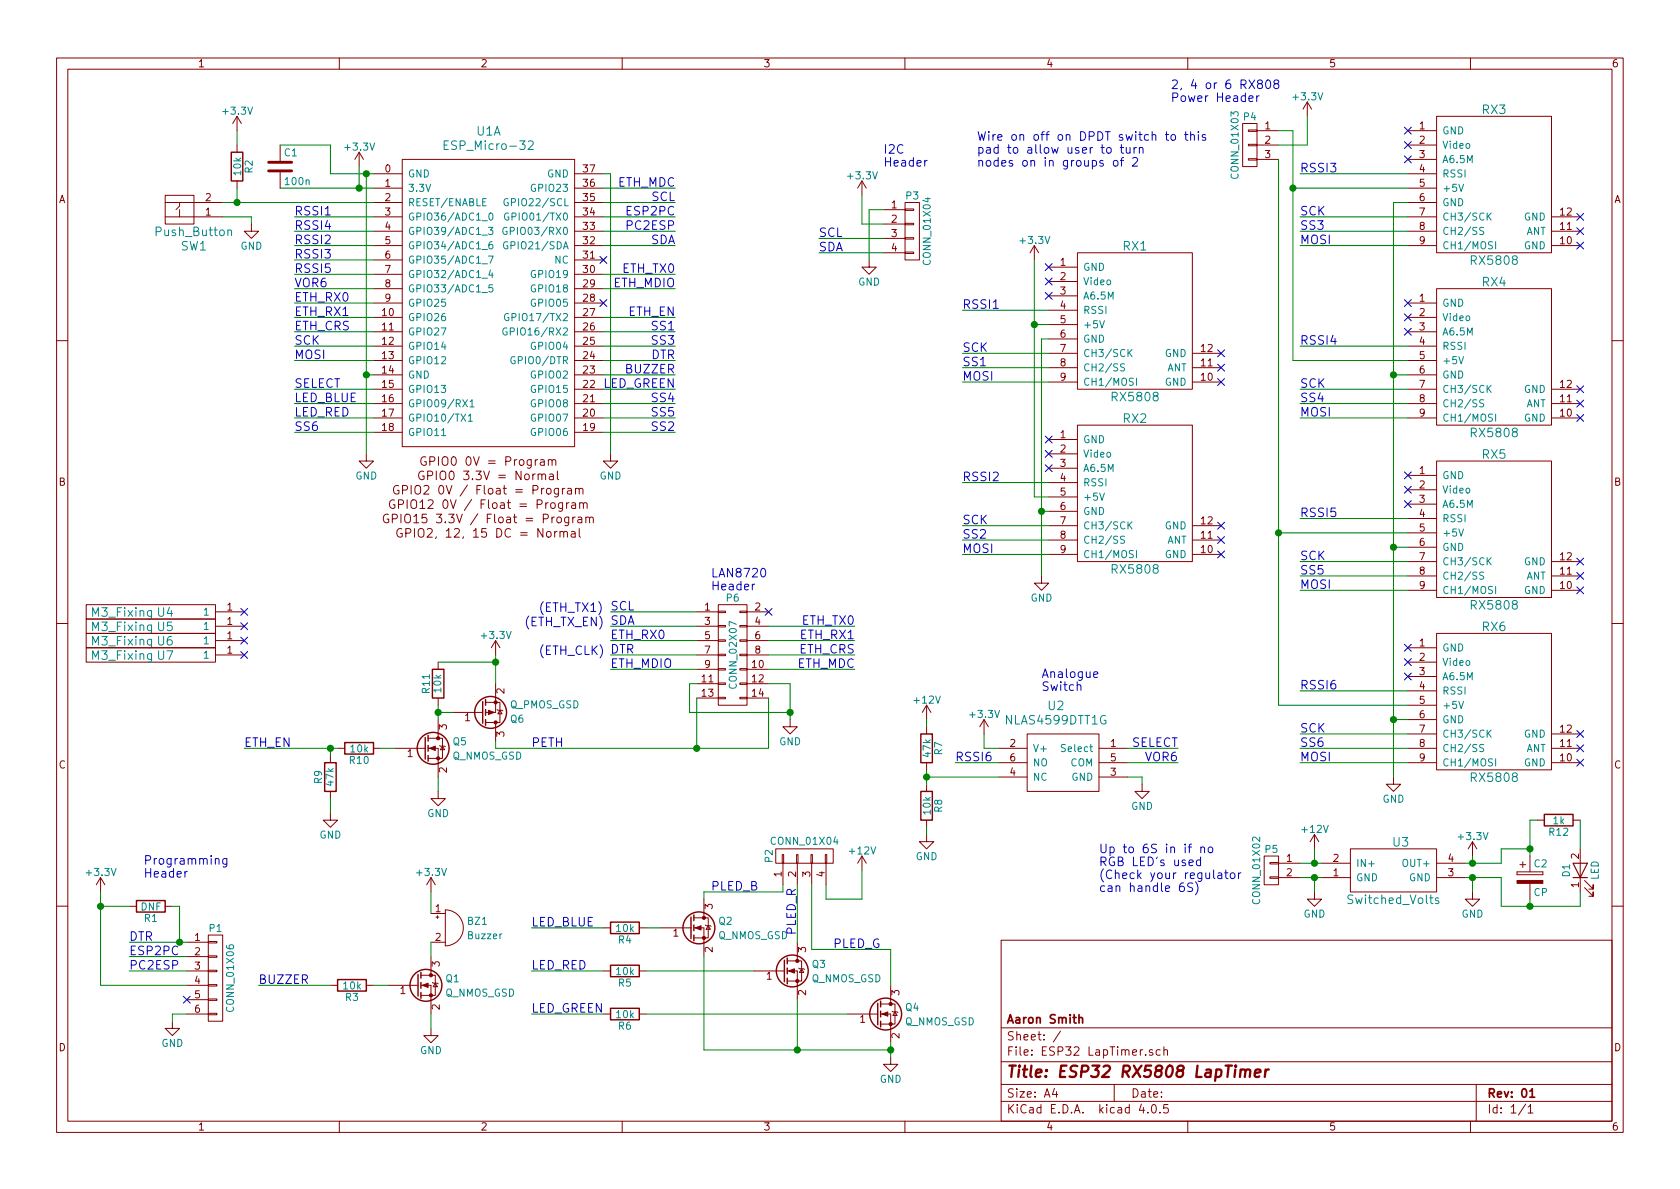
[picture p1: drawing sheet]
<svg xmlns="http://www.w3.org/2000/svg" width="297mm" height="210mm" viewBox="0 0 297 210" stroke-linecap="round" stroke-linejoin="round" font-family="sans-serif">
<g fill="none" stroke="#840000" stroke-width=".18">
<path d="M10 10.3h277v189.9h-277zM12 12.2h273v186.1h-273zM60 10.3v1.9M110 10.3v1.9M160 10.3v1.9M210 10.3v1.9M231.1 18l-.7 1.3M231.1 18v2.6M231.1 18l.8 1.3M260 10.3v1.9M29.2 34.5h5.1v5.1h-5.1zM29.2 35.8h10.2"/>
<path d="M29.2 38.3h10.2M31.7 35.8v.6l-.6 .7M31.7 37.1v1.2M41.9 20.6v2.5M41.9 25.6v1.3M41.9 32v1.3M41.9 20.6l-.8 1.2M41.9 20.6l.8 1.2M44.4 39.6v1.3h1.3l-1.3 1.3-1.2-1.3h1.2M49.5 25.6v2.8M49.5 30.5v2.8M63.5 26.9l-.8 1.3"/>
<path d="M63.5 26.9v2.6M63.5 26.9l.8 1.3M66 30.7h5.1M66 33.3h5.1M66 35.8h5.1M66 38.3h5.1M71.1 28.2h30.5v50.8h-30.5zM101.6 30.7h5.1M101.6 33.3h5.1M101.6 35.8h5.1M101.6 38.3h5.1M152.4 32v2.5"/>
<path d="M152.4 32l-.8 1.3M152.4 32l.8 1.3M156.2 37.1h3.8M156.2 39.6h3.8M160 39.5h1.5v.2h-1.5zM160 37h1.5v.2h-1.5zM160 35.8h2.6v10.2h-2.6zM219.7 21.8h2.5v7.7h-2.5zM220.7 28.1h1.5v.2h-1.5zM220.7 25.5h1.5v.3h-1.5zM220.7 23h1.5v.2h-1.5zM222.2 23.1h3.9"/>
<path d="M222.2 25.6h3.9M222.2 28.2h3.9M248.9 30.7h5.1M248.9 33.3h5.1M248.9 35.8h5.1M248.9 38.3h5.1M248.9 23.1h5.1M248.9 25.6h5.1M248.9 28.2h5.1M254 20.6h20.3v24.1h-20.3zM274.3 38.3h5.1M66 40.9h5.1"/>
<path d="M66 43.4h5.1M66 46h5.1M66 48.5h5.1M66 51h5.1M66 53.6h5.1M66 56.1h5.1M66 58.7h5.1M101.6 40.9h5.1M101.6 43.4h5.1M101.6 46h5.1M101.6 48.5h5.1M101.6 51h5.1"/>
<path d="M101.6 53.6h5.1M101.6 56.1h5.1M101.6 58.7h5.1M106.4 45.7l.6 .6M107 45.7l-.6 .6M153.7 46v1.2h1.2l-1.2 1.3-1.3-1.3h1.3M156.2 42.2h3.8M156.2 44.7h3.8M160 44.6h1.5v.2h-1.5zM160 42h1.5v.3h-1.5zM182.9 43.4l-.8 1.3M182.9 43.4v2.6"/>
<path d="M182.9 43.4l.7 1.3M185.4 47.2h5.1M185.4 49.8h5.1M185.4 52.3h5.1M185.4 54.9h5.1M185.4 57.4h5.1M185.4 59.9h5.1M190.5 44.7h20.3v24.1h-20.3zM248.9 40.9h5.1M248.9 43.4h5.1M248.9 53.6h5.1M248.9 56.1h5.1"/>
<path d="M248.9 58.7h5.1M254 51h20.3v24.2h-20.3zM274.3 40.9h5.1M274.3 43.4h5.1M10 60.2h2M66 73.9h5.1M66 71.4h5.1M66 61.2h5.1M66 68.8h5.1M66 63.7h5.1M66 66.3h5.1M66 76.4h5.1"/>
<path d="M101.6 73.9h5.1M101.6 71.4h5.1M101.6 61.2h5.1M101.6 68.8h5.1M101.6 63.7h5.1M101.6 66.3h5.1M101.6 76.4h5.1M185.4 62.5h5.1M185.4 65h5.1M185.4 67.6h5.1M185.4 77.7h5.1M190.5 75.2h20.3v24.1h-20.3z"/>
<path d="M210.8 62.5h5.1M210.8 65h5.1M210.8 67.6h5.1M248.9 73.9h5.1M248.9 71.4h5.1M248.9 61.2h5.1M248.9 68.8h5.1M248.9 63.7h5.1M248.9 66.3h5.1M274.3 73.9h5.1M274.3 71.4h5.1M274.3 68.8h5.1"/>
<path d="M285 60.2h2M64.8 80.3v1.2h1.2l-1.2 1.3-1.3-1.3h1.3M68.7 91a.71 .71 0 0 0-.9 .7 .71 .71 0 0 0 .9 .7v-.6h-.3M69.4 91.7h.7l.2-.3-.1-.3-.2-.2h-.6v1.6M69.7 88.5a.71 .71 0 0 0-.8 .6 .71 .71 0 0 0 .8 .7l.1-.6h-.3M70.5 89.2l.7-.1 .1-.2v-.4l-.3-.1h-.5v1.5M70.5 85.9a.71 .71 0 0 0-.9 .7 .71 .71 0 0 0 .9 .7v-.6h-.3M71 93.5a.71 .71 0 0 0-.9 .7 .71 .71 0 0 0 .9 .7l.1-.6h-.3M71.2 86.7l.7-.1 .2-.2-.1-.4-.2-.2h-.6v1.6M71.8 94.3l.7-.1 .1-.2v-.4l-.3-.1h-.5v1.5M74.9 83.4a.71 .71 0 0 0-.9 .7 .71 .71 0 0 0 .9 .7l.1-.6h-.3M75.3 80.8a.71 .71 0 0 0-.9 .7 .71 .71 0 0 0 .9 .7l.1-.6h-.3"/>
<path d="M97 81.4a.36 .36 0 0 1 .6 .1v.8M97 81.3v1M97.2 83.9h.6v.9M97.6 81.5a.35 .35 0 0 1 .3-.2 .35 .35 0 0 1 .4 .2v.8M97.8 84.2h-.5a.3 .3 0 0 0-.2 .3 .3 .3 0 0 0 .2 .3h.5M98.6 83.3v1.3l.2 .2M99.7 94.2a.35 .35 0 0 1 .3-.2 .35 .35 0 0 1 .3 .2v.8M99.9 86.4h-.3l-.2 .3M100.4 86.4h.6v1M100.6 88.9l-.3 .1-.1 .2M101 86.7l-.5 .1a.3 .3 0 0 0-.2 .3 .3 .3 0 0 0 .2 .3l.5-.1M101 94.1h.6l.1 .9"/>
<path d="M101.1 89h.6l.1 .9M101.7 91.4l-.3 .1-.1 .2M101.7 94.3l-.5 .1a.3 .3 0 0 0-.2 .3 .3 .3 0 0 0 .2 .3l.5-.1M101.8 86.5v-.1a.36 .36 0 0 1 .6 .2v.8M101.8 86.4v1M101.8 89.2l-.5 .1a.3 .3 0 0 0-.3 .3 .3 .3 0 0 0 .3 .3l.5-.1M102.2 91.5h.6l.1 1M102.4 86.6a.35 .35 0 0 1 .3-.3 .35 .35 0 0 1 .4 .3v.8M102.4 93.5v1.3l.2 .2M102.5 89h.1a.36 .36 0 0 1 .5 .1v.8M102.5 88.9v1M102.9 91.8l-.5 .1a.3 .3 0 0 0-.3 .3 .3 .3 0 0 0 .3 .3l.5-.1"/>
<path d="M103.1 89.1a.35 .35 0 0 1 .4-.2 .35 .35 0 0 1 .3 .2v.8M103.6 91.6l.1-.1a.36 .36 0 0 1 .5 .2v.8M103.6 91.4v1.1M104.2 91.7a.35 .35 0 0 1 .4-.3 .35 .35 0 0 1 .3 .3v.8M107.9 80.3v1.2h1.3l-1.3 1.3-1.2-1.3h1.2M185.4 80.3h5.1M185.4 82.8h5.1M185.4 85.3h5.1M185.4 87.9h5.1M185.4 90.4h5.1M185.4 93h5.1M185.4 95.5h5.1"/>
<path d="M185.4 98h5.1M210.8 93h5.1M210.8 95.5h5.1M210.8 98h5.1M248.9 84.1h5.1M248.9 86.6h5.1M248.9 89.1h5.1M248.9 91.7h5.1M248.9 94.2h5.1M248.9 96.8h5.1M248.9 99.3h5.1M254 81.5h20.3v24.2h-20.3z"/>
<path d="M274.3 99.3h5.1M10 110.3h2M15.2 106.9h22.9v2.6h-22.9zM15.2 109.5h22.9v2.5h-22.9zM15.2 112h22.9v2.5h-22.9zM15.2 114.5h22.9v2.6h-22.9zM38.1 108.2h5.1M38.1 110.7h5.1M38.1 113.3h5.1M38.1 115.8h5.1M77.5 117.1v1.3M87.6 113.3l-.7 1.2"/>
<path d="M87.6 113.3v2.5M87.6 113.3l.8 1.2M123.2 108.2h3.8M123.2 110.7h3.8M123.2 113.3h3.8M123.2 115.8h3.8M123.2 118.4h3.8M127 118.2h1.3v.3h-1.3zM127 115.7h1.3v.2h-1.3zM127 113.2h1.3v.2h-1.3zM127 110.6h1.3v.3h-1.3zM127 108.1h1.3v.2h-1.3z"/>
<path d="M127 106.9h5.1v17.8h-5.1zM130.8 118.2h1.3v.3h-1.3zM130.8 115.7h1.3v.2h-1.3zM130.8 113.2h1.3v.2h-1.3zM130.8 110.6h1.3v.3h-1.3zM130.8 108.1h1.3v.2h-1.3zM132.1 108.2h3.8M132.1 110.7h3.8M132.1 113.3h3.8M132.1 115.8h3.8M132.1 118.4h3.8M184.1 101.8v1.3h1.3l-1.3 1.3-1.2-1.3h1.2"/>
<path d="M248.9 101.8h5.1M248.9 104.4h5.1M248.9 114.5h5.1M248.9 117.1h5.1M248.9 119.6h5.1M254 112h20.3v24.1h-20.3zM274.3 101.8h5.1M274.3 104.4h5.1M285 110.3h2M58.4 133.6v1.3M58.4 139.9v1.3M59.7 132.3h1.3"/>
<path d="M66 132.3h1.3M69.8 132.3h5.4M75.7 132.3h1.8v5.1M75.7 130.6h1.8M77.5 130.6h.7v3.5h-2.5M77.5 139.9v1.3h1.2l-1.2 1.3-1.3-1.3h1.3M77.5 123.4v1.3M77.5 127.2v3.4M77.7 131.8l.2 .1h.7l.1 .2M78.2 131.9l.4 .7h-.7zM80 126h5.3M85.9 124.2h2.5v3.6h-.8"/>
<path d="M85.9 127.8h1.7M87.6 120.9v5.1h-1.7M87.6 127.8v3.3M87.9 125.5l.1 .1h.8l.1 .1M88.4 125.6l.4 .6h-.8zM123.2 120.9h3.8M123.2 123.4h3.8M127 123.3h1.3v.3h-1.3zM127 120.8h1.3v.2h-1.3zM130.8 123.3h1.3v.3h-1.3zM130.8 120.8h1.3v.2h-1.3zM132.1 120.9h3.8"/>
<path d="M132.1 123.4h3.8M139.7 127.2v1.3h1.3l-1.3 1.3-1.3-1.3h1.3M163.8 124.7v2.5M163.8 128.5v1.3M163.8 134.9v1.2M163.8 138.7v1.2M163.8 124.7l-.7 1.3M163.8 124.7l.8 1.3M174 127.2l-.8 1.3M174 127.2v2.6M174 127.2l.8 1.3M176.5 132.3h5.1"/>
<path d="M176.5 134.9h5.1M176.5 137.4h5.1M181.6 129.8h12.7v10.1h-12.7zM194.3 132.3h5.1M194.3 134.9h5.1M194.3 137.4h5.1M201.9 138.7v1.2h1.3l-1.3 1.3-1.2-1.3h1.2M246.4 137.4v1.3h1.2l-1.2 1.2-1.3-1.2h1.3M248.9 122.2h5.1M248.9 124.7h5.1M248.9 127.2h5.1M248.9 129.8h5.1"/>
<path d="M248.9 132.3h5.1M248.9 134.9h5.1M274.3 129.8h5.1M274.3 132.3h5.1M274.3 134.9h5.1M17.8 155.2l-.8 1.3M17.8 155.2v2.5M17.8 155.2l.7 1.3M58.4 143.8v1.2h1.3l-1.3 1.3-1.3-1.3h1.3M76.2 155.2v2.5M76.2 155.2l-.8 1.3M76.2 155.2l.8 1.3"/>
<path d="M124.5 159v3.3M137.2 150.1h10.1v2.5h-10.1zM138.3 151.1h.3v1.5h-.3zM138.4 152.6v3.9M140.8 151.1h.3v1.5h-.3zM141 152.6v3.9M143.4 151.1h.2v1.5h-.2zM143.5 152.6v3.9M145.9 151.1h.3v1.5h-.3zM146 152.6v3.9M152.4 151.4l-.8 1.2M152.4 151.4v2.5"/>
<path d="M152.4 151.4l.8 1.2M163.8 147.6v1.2h1.3l-1.3 1.3-1.2-1.3h1.2M163.8 145v1.3M223.5 151.4h2.6v5.1h-2.6zM224.5 155.1h1.6v.2h-1.6zM224.5 152.5h1.6v.3h-1.6zM226.1 155.2h3.8M226.1 152.6h3.8M232.4 157.7v1.3h1.3l-1.3 1.3-1.3-1.3h1.3M232.4 147.6l-.8 1.2M232.4 147.6v2.5M232.4 147.6l.8 1.2"/>
<path d="M233.7 155.2h5.1M233.7 152.6h5.1M238.8 150.1h15.2v7.6h-15.2zM254 155.2h5.1M254 152.6h5.1M260.3 157.7v1.3h1.3l-1.3 1.3-1.2-1.3h1.2M260.3 148.8l-.7 1.3M260.3 148.8v2.6M260.3 148.8l.8 1.3M268.2 154.2v.5zM268.2 154.7h4.6zM268.2 154.2h4.6z"/>
<path d="M268.7 152.9h1M269.2 152.4v1M270.5 151.4v2.8M270.5 156.2v2.8M271.8 145h1.2M272.8 154.2v.5zM278.1 145h1.3M279.4 150.1v7.6M280.2 157l1.5 1.5v-.8v.8h-.8M280.2 155.7l1.5 1.5v-.7v.7h-.8M10 160.2h2M22.9 160.3h1.2"/>
<path d="M29.2 160.3h1.3M33 179.3h3.8M33 171.7h3.8M33 174.2h3.8M33 166.6h3.8M33 169.2h3.8M33 176.8h3.8M36.8 179.2h1.6v.2h-1.6zM36.8 176.7h1.6v.2h-1.6zM36.8 174.1h1.6v.3h-1.6zM36.8 171.6h1.6v.2h-1.6zM36.8 169h1.6v.3h-1.6z"/>
<path d="M36.8 166.5h1.6v.2h-1.6zM36.8 165.3h2.6v15.3h-2.6zM58.4 174.2h1.3M64.8 174.2h1.2M68.6 174.2h5.3M74.4 174.2h1.8v5.1M74.4 172.5h1.8M76.2 172.5h.8v3.5h-2.6M76.2 169.2v3.3M76.2 161.5h2.5M76.2 166.6h2.5M76.5 173.7l.1 .2h.7l.2 .1"/>
<path d="M77 173.9l.3 .6h-.7zM77.1 162.2h.5M77.3 161.9v.5M78.7 160.9a3.2 3.2 0 0 1 3.2 3.2 3.2 3.2 0 0 1-3.2 3.2zM106.7 179.3h1.2M106.7 164.1h1.2M106.7 171.7h1.2M113 179.3h1.3M113 164.1h1.3M113 171.7h1.3M116.8 164.1h5.4M122.7 164.1h1.8v5.1"/>
<path d="M122.7 162.3h1.8M124.5 162.3h.7v3.6h-2.5M124.7 163.6l.1 .1h.8l.1 .1M125.2 163.7l.4 .6h-.8zM133.3 171.7h5.4M139.2 171.7h1.8v5.1M139.2 169.9h1.8M141 169.9h.7v3.6h-2.5M141 166.6v3.3M141.2 171.2l.2 .1h.7l.1 .1M141.7 171.3l.4 .7h-.7zM149.9 179.3h5.3"/>
<path d="M155.7 179.3h1.8v5.1M155.7 177.5h1.8M157.5 177.5h.7v3.6h-2.5M157.5 174.2v3.3M157.7 178.8l.2 .1h.7l.1 .2M158.2 178.9l.4 .7h-.7zM177 166.3h108v32h-108zM285 160.2h2M30.5 180.6v1.3h1.2l-1.2 1.2-1.3-1.2h1.3M60 198.3v1.9M76.2 181.9v1.2h1.3l-1.3 1.3-1.3-1.3h1.3M110 198.3v1.9"/>
<path d="M157.5 186.9v1.3h1.2l-1.2 1.3-1.3-1.3h1.3M160 198.3v1.9M177 194.8h108M177 191.8h108M177 187.8h108M177 181.8h108M186.4 192.5l-.3 1h.9M186.8 193v1M187.5 182.3l-1.3 2M197 191.8v3M201.8 195.2l-.4 1.1h1M202.9 196.7v.1"/>
<path d="M203.8 185.7a.37 .37 0 0 0-.6 .1l.1 .2 .5 .2 .1 .1-.3 .3-.4-.1M203.8 195.4l.1-.1a.81 .81 0 0 1 .6 .6 .81 .81 0 0 1-.3 .8l-.1 .1a.8 .8 0 0 1-.6-.6 .8 .8 0 0 1 .3-.8zM205.1 196.7v.1M205.1 185.7l-.4-.1-.3 .3 .1 .6 .2 .1 .4-.1M205.8 185.7l.2-.1 .4 .1v.9M205.8 185.1v1.5M206.5 195.3h-.7l-.1 .7 .2-.1 .5 .1 .2 .2-.1 .5-.2 .1-.6-.1M210 198.3v1.9M260 198.3v1.9M261 191.8v6.5M269.7 195.2l-1.2 2M270.2 195.8l.4-.5v1.5"/>
<path d="M270.2 196.8h.8"/>
</g>
<path d="M190.8 180.1l.2-.2 .4 .1v.9M270.5 193l.4-.5v1.5M270.5 194h.8" fill="none" stroke="#840000" stroke-width=".3"/>
<path d="M219.4 189.3a.52 .52 0 0 1 .8 .1l-.1 1M220.2 189.4a.52 .52 0 0 1 .8-.2v1.2M221.9 189.8l1-.2-.1-.4-.6-.1-.3 .3v.9l.2 .1 .6-.1M223.8 189.1l-.2 1.3M224.3 189.1a.54 .54 0 0 0-.6 .4" fill="none" stroke="#840000" stroke-width=".41"/>
<g fill="none" stroke="#008484" stroke-width=".18">
<path d="M78.5 25.6h.5M79.3 24.9h-.8v1.5h.8M86.5 37.8l.2-.1a.67 .67 0 0 1 .5 .6 .67 .67 0 0 1-.5 .6l-.2-.1-.1-.4zM89.8 35.2a.59 .59 0 0 0-.7 .5 .59 .59 0 0 0 .7 .6l.1-.5h-.3M89.9 37.7a.59 .59 0 0 0-.7 .6 .59 .59 0 0 0 .7 .6l.1-.5h-.3M93.4 25.1l.2-.2h.4l.2 .2 .1 .2-.1 .3-.9 .8h1M263.1 38.2l.6 .7M263.7 37.7l-.8 .7M40.3 40.8l.1-.1a.36 .36 0 0 1 .5 .2v.8M86.4 40.2h.7l-.4 .5 .4 .1v.5l-.2 .2-.5-.2M86.4 45.3h.8l-.5 1.3M86.7 47.7l-.3 1h.8"/>
<path d="M87 42.7a.47 .47 0 0 0-.6 .6l.1 .6 .4 .1 .2-.1v-.4l-.1-.2-.3-.1-.3 .3M87 48.2v.9M87.1 50.4h-.6l-.1 .5 .2-.1 .5 .1v.6l-.2 .1-.5-.1M89.6 40.3a.59 .59 0 0 0-.7 .5 .59 .59 0 0 0 .7 .6l.1-.5h-.3M89.6 58a.59 .59 0 0 0-.7 .6 .59 .59 0 0 0 .7 .6l.1-.5h-.3M89.7 42.8a.59 .59 0 0 0-.7 .6 .59 .59 0 0 0 .7 .5l.1-.4h-.2M89.9 55.5a.59 .59 0 0 0-.7 .6 .59 .59 0 0 0 .7 .5l.1-.4h-.3M262.3 40.3h-.6v.4l.5 .2 .1 .3-.2 .3-.5-.1M264.4 42.7v1.3M82.8 73.6l.4-.4v1.3M82.8 74.5h.7M83.1 71l.4-.3v1.3"/>
<path d="M83.1 72h.7M91 63.1a.59 .59 0 0 0-.7 .6 .59 .59 0 0 0 .7 .6l.1-.5h-.2M198.8 64.4h-.6v.4l.5 .2 .1 .3-.2 .3-.5-.1M199.6 62.3l.6 .8M200.2 61.8l-.8 .7M200.9 66.9v1.2M262.3 70.7l-.6 .1v.4l.5 .2 .1 .3-.2 .3-.5-.1M263.1 68.7l.6 .7M263.7 68.1l-.8 .8M264.4 73.2v1.3M198.8 94.9h-.6v.4l.5 .2 .1 .3-.2 .3-.5-.1M199.6 92.8l.6 .7"/>
<path d="M200.2 92.3l-.8 .7M200.9 97.4v1.2M263.1 99.2l.6 .7M263.7 98.6l-.8 .7M262.3 101.2h-.5l-.2 .2 .1 .3 .6 .2v.4l-.2 .1h-.5M264.4 103.7v1.3M262.3 131.7l-.5-.1-.2 .3 .1 .3 .6 .2v.4l-.2 .1-.5-.1M263.1 129.6l.6 .8M263.7 129.1l-.8 .7M264.4 134.2v1.3M254.4 158.8h-.4l-.2 .2v.2l.6 .2v.3h-.6"/>
</g>
<g fill="none" stroke="#000084" stroke-width=".18">
<path d="M248.3 25l1.2 1.3M248.3 27.6l1.2 1.2M248.3 22.5l1.2 1.2M249.5 25l-1.2 1.3M249.5 27.6l-1.2 1.2M249.5 22.5l-1.2 1.2M278.8 37.7l1.2 1.3M280 37.7l-1.2 1.3M106.1 45.4l1.2 1.2M106.1 53l1.2 1.2M107.3 45.4l-1.2 1.2M107.3 53l-1.2 1.2"/>
<path d="M184.8 51.7l1.2 1.2M184.8 49.2l1.2 1.2M184.8 46.6l1.2 1.2M186 51.7l-1.2 1.2M186 49.2l-1.2 1.2M186 46.6l-1.2 1.2M248.3 55.5l1.2 1.2M248.3 58.1l1.2 1.2M248.3 53l1.2 1.2M249.5 55.5l-1.2 1.2M249.5 58.1l-1.2 1.2M249.5 53l-1.2 1.2"/>
<path d="M278.8 40.3l1.2 1.2M278.8 42.8l1.2 1.2M280 40.3l-1.2 1.2M280 42.8l-1.2 1.2M184.8 79.6l1.2 1.3M184.8 77.1l1.2 1.2M186 79.6l-1.2 1.3M186 77.1l-1.2 1.2M215.3 61.9l1.2 1.2M215.3 64.4l1.2 1.2M215.3 66.9l1.2 1.3M216.5 61.9l-1.2 1.2"/>
<path d="M216.5 64.4l-1.2 1.2M216.5 66.9l-1.2 1.3M278.8 68.2l1.2 1.2M278.8 70.8l1.2 1.2M278.8 73.3l1.2 1.2M280 68.2l-1.2 1.2M280 70.8l-1.2 1.2M280 73.3l-1.2 1.2M184.8 82.2l1.2 1.2M186 82.2l-1.2 1.2M215.3 92.3l1.2 1.3M215.3 94.9l1.2 1.2"/>
<path d="M215.3 97.4l1.2 1.2M216.5 92.3l-1.2 1.3M216.5 94.9l-1.2 1.2M216.5 97.4l-1.2 1.2M248.3 86l1.2 1.2M248.3 88.5l1.2 1.3M248.3 83.5l1.2 1.2M249.5 86l-1.2 1.2M249.5 88.5l-1.2 1.3M249.5 83.5l-1.2 1.2M278.8 98.7l1.2 1.2M280 98.7l-1.2 1.2"/>
<path d="M42.6 107.6l1.2 1.2M42.6 110.1l1.2 1.2M42.6 112.7l1.2 1.2M42.6 115.2l1.2 1.2M43.8 107.6l-1.2 1.2M43.8 110.1l-1.2 1.2M43.8 112.7l-1.2 1.2M43.8 115.2l-1.2 1.2M135.3 107.6l1.2 1.2M136.5 107.6l-1.2 1.2M248.3 116.5l1.2 1.2M248.3 119l1.2 1.2"/>
<path d="M248.3 113.9l1.2 1.3M249.5 116.5l-1.2 1.2M249.5 119l-1.2 1.2M249.5 113.9l-1.2 1.3M278.8 101.2l1.2 1.3M278.8 103.8l1.2 1.2M280 101.2l-1.2 1.3M280 103.8l-1.2 1.2M278.8 129.2l1.2 1.2M278.8 131.7l1.2 1.2M278.8 134.3l1.2 1.2M280 129.2l-1.2 1.2"/>
<path d="M280 131.7l-1.2 1.2M280 134.3l-1.2 1.2M32.4 176.2l1.2 1.2M33.6 176.2l-1.2 1.2"/>
</g>
<path d="M47.5 30.2h4.1M47.5 28.7h4.1" fill="none" stroke="#840000" stroke-width=".51"/>
<g fill="none" stroke="#840000" stroke-width=".25">
<path d="M40.9 26.9h2v5.1h-2zM76.5 118.4h2v5h-2zM57.4 134.9h2v5h-2zM61 131.3h5v2h-5zM75.2 130.4v3.8M75.7 130v1.1M75.7 131.8v1M75.7 133.6v1M85.3 124.1v3.8M85.9 123.7v1M85.9 125.5v1M85.9 127.2v1.1"/>
<path d="M162.8 129.8h2v5.1h-2zM162.8 139.9h2v5.1h-2zM24.1 159.3h5.1v2h-5.1zM273 144h5.1v2h-5.1zM59.7 173.2h5.1v2.1h-5.1zM73.9 172.3v3.8M74.4 172v1M74.4 173.7v1M74.4 175.5v1M107.9 163.1h5.1v2h-5.1zM107.9 170.7h5.1v2h-5.1zM107.9 178.3h5.1v2h-5.1z"/>
<path d="M122.2 162.2v3.8M122.7 161.8v1M122.7 163.6v1M122.7 165.3v1.1M138.7 169.8v3.8M139.2 169.4v1M139.2 171.2v1M139.2 173v1M155.2 177.4v3.8M155.7 177v1M155.7 178.8v1M155.7 180.6v1"/>
<circle cx="76.6" cy="132.3" r="2.82"/>
<circle cx="86.7" cy="126" r="2.82"/>
<circle cx="75.3" cy="174.2" r="2.82"/>
<circle cx="123.6" cy="164.1" r="2.82"/>
<circle cx="140.1" cy="171.7" r="2.82"/>
<circle cx="156.6" cy="179.3" r="2.82"/>
</g>
<g fill="#840000" stroke="#840000" stroke-width=".18">
<path d="M156 179.3l1-.4v.8z"/>
<path d="M122.9 164.1l1.1-.4v.8z"/>
<path d="M139.4 171.7l1.1-.4v.8z"/>
<path d="M74.7 174.2l1-.3v.7z"/>
<path d="M268.2 155.7h4.6v.5h-4.6z"/>
<path d="M86.4 125.6l1 .4-1 .4z"/>
<path d="M75.9 132.3l1.1-.4v.8z"/>
<circle cx="157.5" cy="181.1" r=".28"/>
<circle cx="157.5" cy="177.5" r=".28"/>
<circle cx="124.5" cy="165.9" r=".28"/>
<circle cx="124.5" cy="162.3" r=".28"/>
<circle cx="141" cy="173.5" r=".28"/>
<circle cx="141" cy="169.9" r=".28"/>
<circle cx="76.2" cy="176" r=".28"/>
<circle cx="76.2" cy="172.5" r=".28"/>
<circle cx="87.6" cy="124.2" r=".28"/>
<circle cx="87.6" cy="127.8" r=".28"/>
<circle cx="77.5" cy="134.1" r=".28"/>
<circle cx="77.5" cy="130.6" r=".28"/>
</g>
<g fill="none" stroke="#0000c2" stroke-width=".18">
<path d="M220.8 17.4l.8-.1-.1-.3-.4-.1-.3 .3 .1 .7h.6M222.2 16.9v1.1M222.6 14.8l-.3-.3 .1-.2a.48 .48 0 0 1 .7 0l.1 .2-.1 .2-.7 .3v.5a.48 .48 0 0 0 .8-.1v-.3l-.3-.3M222.6 16.9l-.2 .1-.2 .2M223.9 14.3l.3-.2a.81 .81 0 0 1 .5 .8 .81 .81 0 0 1-.5 .8l-.3-.2-.1-.4zM225.5 14.8l-.3-.3 .1-.2a.48 .48 0 0 1 .7 0l.1 .2-.1 .2-.7 .3v.5a.48 .48 0 0 0 .8-.1v-.3l-.3-.3M163.9 28.4h-.2l-.2 .3M195.8 26.2l.4-.1 .3 .3v.4l-.3 .3-.4-.1-.1-.2v-.4zM197 28.4h.4l.3 .3v.4l-.3 .3-.4-.1-.2-.2v-.4zM198.1 26.1h.6M198.1 28.4h.6M198.3 25.6v1.3l.4 .2"/>
<path d="M198.7 27.9h-.3l-.1 .2v1.3M199.1 26.1v.8a.38 .38 0 0 0 .7 0M199.8 26.1v1M200.3 28l.2-.1h.3l.3 .1v.3v.2l-.9 .9h.9M200.5 26.1v1M200.9 26.1l-.2 .1-.2 .2M201.4 26.2h.1a.36 .36 0 0 1 .6 .1v.8M201.4 26.1v1M206 23.8h.6M206.2 23.3v1.3l.4 .2M207.1 23.9l.2-.1 .5 .1v.6l-.1 .2-.4 .1-.2-.1zM209.4 23.8h.6"/>
<path d="M209.7 23.3v1.3l.3 .2M210.5 23.9h.1a.36 .36 0 0 1 .6 .1v.8M210.5 23.3v1.5M211.9 23.3v.1M211.9 23.8v1M213.1 23.9l-.3-.1-.3 .2 .1 .2 .5 .2v.3h-.6M133.5 103.3l-.3 .1-.2 .2M134.6 100.7l.3-.2a.81 .81 0 0 1 .5 .8 .81 .81 0 0 1-.5 .7l-.3-.1-.1-.5zM193.4 119.3l.7-.2-.1-.2-.4-.1-.2 .2v.7h.6M190.4 121.2h.1a.36 .36 0 0 1 .6 .1v.8M33.1 154.1l-.3 .1-.1 .2M40.1 151.8v1.3l-.3 .2h-.4"/>
<path d="M40.1 151.9a.48 .48 0 0 0-.7 .1v.7a.48 .48 0 0 0 .7 0M209.3 156.1a.62 .62 0 0 0-.8 .7l.1 .7a.48 .48 0 0 0 .8-.1l-.1-.5a.48 .48 0 0 0-.8 .1M210.1 149.8h.6M210.2 152.6l.8-.2-.1-.3h-.4l-.3 .2 .1 .7h.6M210.7 149.3h-.3l-.1 .2v1.3M210.9 156.2a.62 .62 0 0 0-.8 .1v.4l.7 .4v.4a.62 .62 0 0 1-.8 .1M211.4 155.9a1.75 1.75 0 0 1 0 2.3M212.3 152.1a.48 .48 0 0 0-.7 .1v.7a.48 .48 0 0 0 .7 .1M212.3 151.6v1.5M212.3 149.9h.1a.36 .36 0 0 1 .6 .1v.8M212.3 149.8v1M213.7 149.9l.2-.1 .5 .1v.6l-.1 .2-.4 .1-.2-.2z"/>
<path d="M215.4 154.4h.6v1M216 154.7l-.5 .1a.3 .3 0 0 0-.2 .3 .3 .3 0 0 0 .2 .3l.5-.1M216.5 154.4h.6M216.7 153.8v1.4l.4 .2M217.6 154.5l.2-.1 .5 .1v.6l-.1 .2-.4 .1-.2-.2zM219 154.4v1M219.4 154.4h-.3l-.1 .3"/>
</g>
<g fill="none" stroke="#008400" stroke-width=".18">
<path d="M39.4 38.3h5v1.3M39.4 35.8h26.6M41.9 23.1v2.5M41.9 33.3v2.5M49.5 25.6h8.9v5.1h7.6M49.5 33.3h16.5M52.1 38.3h13.9M63.5 29.5v3.8M64.8 30.7v49.6M106.7 33.3h12.7M106.7 30.7h1.2v49.6M106.7 38.3h12.7"/>
<path d="M106.7 35.8h12.7M152.4 34.5v5.1h3.8M156.2 37.1h-2.5v8.9M226.1 23.1h2.5v40.6h20.3M226.1 28.2v96.5h22.8M228.6 33.3h20.3M229.9 30.7h19M229.9 38.3h19M231.1 20.6v5h-5M248.9 35.8h-2.5v101.6M52.1 43.4h13.9M52.1 40.9h13.9"/>
<path d="M52.1 46h13.9M52.1 48.5h13.9M52.1 51h13.9M52.1 58.7h13.9M52.1 56.1h13.9M52.1 53.6h13.9M106.7 43.4h12.7M106.7 40.9h12.7M106.7 48.5h12.7M106.7 51h12.7M106.7 58.7h12.7M106.7 56.1h12.7"/>
<path d="M144.8 42.2h11.4M144.8 44.7h11.4M170.2 54.9h15.2M182.9 57.4h2.5M182.9 46v41.9h2.5M185.4 59.9h-1.3v41.9M229.9 43.4h19M229.9 40.9h19M52.1 73.9h13.9M52.1 71.4h13.9M52.1 68.8h13.9M52.1 61.2h13.9"/>
<path d="M52.1 63.7h13.9M52.1 76.4h13.9M64.8 66.3h1.2M106.7 66.3h12.7M106.7 73.9h12.7M106.7 71.4h12.7M106.7 68.8h12.7M106.7 61.2h12.7M106.7 63.7h12.7M106.7 76.4h12.7M170.2 67.6h15.2M170.2 65h15.2"/>
<path d="M170.2 62.5h15.2M229.9 73.9h19M229.9 71.4h19M229.9 68.8h19M229.9 61.2h19M246.4 66.3h2.5M170.2 85.3h15.2M170.2 98h15.2M170.2 95.5h15.2M170.2 93h15.2M184.1 90.4h1.3M226.1 94.2h22.8"/>
<path d="M229.9 99.3h19M229.9 91.7h19M246.4 96.8h2.5M77.5 117.1h10.1M87.6 115.8v5.1M107.9 108.2h15.3M107.9 110.7h15.3M107.9 113.3h15.3M107.9 115.8h15.3M107.9 118.4h15.3M135.9 110.7h15.2M135.9 113.3h15.2"/>
<path d="M135.9 115.8h15.2M135.9 118.4h15.2M229.9 104.4h19M229.9 101.8h19M43.2 132.3h16.5M58.4 132.3v1.3M67.3 132.3h2.5M77.5 124.7v2.5M77.5 137.4v2.5M77.5 126h2.5M123.2 123.4v8.9M123.2 120.9h-1.3v5.1h17.8"/>
<path d="M135.9 123.4v8.9h-48.3v-1.2M135.9 120.9h3.8v6.3M163.8 127.2v1.3M163.8 136.1v2.6M163.8 137.4h12.7M168.9 134.9h7.6M174 129.8v2.5h2.5M199.4 134.9h8.9M199.4 132.3h8.9M199.4 137.4h2.5v1.3M229.9 134.9h19M229.9 132.3h19"/>
<path d="M229.9 129.8h19M229.9 122.2h19M246.4 127.2h2.5M17.8 157.7v16.5h15.2M58.4 141.2v2.6M76.2 157.7v3.8M138.4 156.5v1.2h-13.9v1.3M141 156.5v10.1M143.5 156.5v11.4h14v6.3M152.4 153.9v5.1h-6.4v-2.5M163.8 146.3v1.3M229.9 152.6h3.8"/>
<path d="M229.9 155.2h3.8M232.4 150.1v2.5M232.4 155.2v2.5M259.1 155.2h6.3v5.1h14v-2.6M260.3 151.4v1.2M260.3 155.2v2.5M270.5 150.1h-5.1v2.5h-6.3M270.5 159v1.3M271.8 145h-1.3v6.4M279.4 145v5.1M17.8 160.3h5.1M22.9 171.7h10.1"/>
<path d="M22.9 166.6h10.1M22.9 169.2h10.1M30.5 160.3h1.2v6.3M33 179.3h-2.5v1.3M45.7 174.2h12.7M66 174.2h2.6M76.2 166.6v2.6M76.2 179.3v2.6M94 164.1h12.7M94 171.7h12.7M94 179.3h12.7M114.3 164.1h2.5"/>
<path d="M114.3 171.7h19M114.3 179.3h35.6M124.5 169.2v16.5h33M141 176.8v8.9M157.5 184.4v2.5"/>
</g>
<g fill="#008400" stroke="#008400" stroke-width=".25">
<circle cx="64.8" cy="30.7" r=".51"/>
<circle cx="63.5" cy="33.3" r=".51"/>
<circle cx="64.8" cy="66.3" r=".51"/>
<circle cx="232.4" cy="155.2" r=".51"/>
<circle cx="232.4" cy="152.6" r=".51"/>
<circle cx="182.9" cy="57.4" r=".51"/>
<circle cx="157.5" cy="185.7" r=".51"/>
<circle cx="141" cy="185.7" r=".51"/>
<circle cx="260.3" cy="152.6" r=".51"/>
<circle cx="260.3" cy="155.2" r=".51"/>
<circle cx="163.8" cy="137.4" r=".51"/>
<circle cx="31.8" cy="166.6" r=".51"/>
<circle cx="17.8" cy="160.3" r=".51"/>
<circle cx="41.9" cy="35.8" r=".51"/>
<circle cx="228.6" cy="33.3" r=".51"/>
<circle cx="226.1" cy="94.2" r=".51"/>
<circle cx="270.5" cy="150.1" r=".51"/>
<circle cx="270.5" cy="160.3" r=".51"/>
<circle cx="87.6" cy="117.1" r=".51"/>
<circle cx="58.4" cy="132.3" r=".51"/>
<circle cx="246.4" cy="66.3" r=".51"/>
<circle cx="246.4" cy="96.8" r=".51"/>
<circle cx="246.4" cy="127.2" r=".51"/>
<circle cx="184.2" cy="90.4" r=".51"/>
<circle cx="123.2" cy="132.3" r=".51"/>
<circle cx="139.7" cy="126" r=".51"/>
<circle cx="77.5" cy="126" r=".51"/>
</g>
<path d="M278.1 152.6h2.6l-1.3 2.6zM278.1 155.2h2.6" fill="none" stroke="#840000" stroke-width=".2"/>
<text font-size="2.8" fill="#840000" x="178" y="190.5">Title: ESP32 RX5808 LapTimer</text>
<g font-size="2.1" fill="#0000c2">
<text x="207" y="15.7">2, 4 or 6 RX808</text>
<text x="207" y="18">Power Header</text>
<text x="156.2" y="27.2">I2C</text>
<text x="156.2" y="29.5">Header</text>
<text x="172.7" y="24.9">Wire on off on DPDT switch to this</text>
<text x="172.7" y="27.2">pad to allow user to turn</text>
<text x="172.7" y="29.5">nodes on in groups of 2</text>
<text x="109.1" y="33">ETH_MDC</text>
<text x="115.1" y="35.6">SCL</text>
<text x="229.9" y="30.5">RSSI3</text>
<text x="52.1" y="38.1">RSSI1</text>
<text x="52.1" y="40.6">RSSI4</text>
<text x="111" y="38.1">ESP2PC</text>
<text x="111" y="40.6">PC2ESP</text>
<text x="144.8" y="41.9">SCL</text>
<text x="229.9" y="38.1">SCK</text>
<text x="229.9" y="40.6">SS3</text>
<text x="52.1" y="43.2">RSSI2</text>
<text x="52.1" y="45.7">RSSI3</text>
<text x="114.9" y="43.2">SDA</text>
<text x="144.8" y="44.4">SDA</text>
<text x="229.9" y="43.2">MOSI</text>
<text x="52.1" y="48.3">RSSI5</text>
<text x="52.1" y="50.8">VOR6</text>
<text x="52.1" y="53.3">ETH_RX0</text>
<text x="108.4" y="50.8">ETH_MDIO</text>
<text x="110.1" y="48.3">ETH_TX0</text>
<text x="52.1" y="55.9">ETH_RX1</text>
<text x="52.1" y="58.4">ETH_CRS</text>
<text x="111" y="55.9">ETH_EN</text>
<text x="115.4" y="58.4">SS1</text>
<text x="170.2" y="54.6">RSSI1</text>
<text x="52.1" y="63.5">MOSI</text>
<text x="52.1" y="61">SCK</text>
<text x="115" y="63.5">DTR</text>
<text x="115.4" y="61">SS3</text>
<text x="170.2" y="62.2">SCK</text>
<text x="170.2" y="64.8">SS1</text>
<text x="229.9" y="61">RSSI4</text>
<text x="52.1" y="71.1">LED_BLUE</text>
<text x="52.1" y="68.6">SELECT</text>
<text x="106.4" y="68.6">LED_GREEN</text>
<text x="110.8" y="66">BUZZER</text>
<text x="115.4" y="71.1">SS4</text>
<text x="170.2" y="67.3">MOSI</text>
<text x="229.9" y="68.6">SCK</text>
<text x="229.9" y="71.1">SS4</text>
<text x="52.1" y="76.2">SS6</text>
<text x="52.1" y="73.7">LED_RED</text>
<text x="115.4" y="73.7">SS5</text>
<text x="115.4" y="76.2">SS2</text>
<text x="229.9" y="73.7">MOSI</text>
<text x="170.2" y="85.1">RSSI2</text>
<text x="170.2" y="92.7">SCK</text>
<text x="170.2" y="95.2">SS2</text>
<text x="229.9" y="91.4">RSSI5</text>
<text x="170.2" y="97.8">MOSI</text>
<text x="229.9" y="99.1">SCK</text>
<text x="229.9" y="101.6">SS5</text>
<text x="107.9" y="107.9">SCL</text>
<text x="125.7" y="102.1">LAN8720</text>
<text x="125.7" y="104.4">Header</text>
<text x="229.9" y="104.1">MOSI</text>
<text x="92.7" y="110.7">(ETH_TX_EN)</text>
<text x="95.2" y="108.2">(ETH_TX1)</text>
<text x="107.9" y="110.5">SDA</text>
<text x="107.9" y="113">ETH_RX0</text>
<text x="141.6" y="113">ETH_RX1</text>
<text x="141.8" y="110.5">ETH_TX0</text>
<text x="95.2" y="115.8">(ETH_CLK)</text>
<text x="107.9" y="115.6">DTR</text>
<text x="107.9" y="118.1">ETH_MDIO</text>
<text x="140.9" y="118.1">ETH_MDC</text>
<text x="141.2" y="115.6">ETH_CRS</text>
<text x="184.1" y="119.9">Analogue</text>
<text x="184.1" y="122.2">Switch</text>
<text x="229.9" y="121.9">RSSI6</text>
<text x="229.9" y="129.5">SCK</text>
<text x="43.2" y="132.1">ETH_EN</text>
<text x="94" y="132.1">PETH</text>
<text x="168.9" y="134.6">RSSI6</text>
<text x="199.9" y="132.1">SELECT</text>
<text x="202.5" y="134.6">VOR6</text>
<text x="229.9" y="134.6">MOSI</text>
<text x="229.9" y="132.1">SS6</text>
<text x="25.4" y="152.9">Programming</text>
<text x="25.4" y="155.2">Header</text>
<text x="194.3" y="150.9">Up to 6S in if no</text>
<text x="194.3" y="153.2">RGB LED's used</text>
<text x="194.3" y="155.4">(Check your regulator</text>
<text x="125.7" y="157.5">PLED_B</text>
<text x="194.3" y="157.7">can handle 6S)</text>
<text x="22.9" y="166.4">DTR</text>
<text x="94" y="163.8">LED_BLUE</text>
<text x="140.7" y="165.3" transform="rotate(-90 140.7 165.3)">PLED_R</text>
<text x="147.3" y="167.6">PLED_G</text>
<text x="22.9" y="168.9">ESP2PC</text>
<text x="22.9" y="171.4">PC2ESP</text>
<text x="45.7" y="174">BUZZER</text>
<text x="94" y="171.4">LED_RED</text>
<text x="94" y="179.1">LED_GREEN</text>
</g>
<g font-size="2.1" fill="#008484">
<text x="84.3" y="24">U1A</text>
<text x="262.1" y="20.2">RX3</text>
<text x="79.3" y="26.5">ESP_Micro-32</text>
<text x="27.7" y="41.8">Push_Button</text>
<text x="32" y="44.3">SW1</text>
<text x="198.6" y="44.3">RX1</text>
<text x="260.3" y="46.8">RX5808</text>
<text x="262.1" y="50.6">RX4</text>
<text x="196.8" y="71">RX5808</text>
<text x="198.6" y="74.8">RX2</text>
<text x="260.3" y="77.3">RX5808</text>
<text x="262.1" y="81.1">RX5</text>
<text x="196.8" y="101.4">RX5808</text>
<text x="260.3" y="107.8">RX5808</text>
<text x="16.4" y="109.1">M3_Fixing</text>
<text x="16.4" y="111.6">M3_Fixing</text>
<text x="27.9" y="109.1">U4</text>
<text x="27.9" y="111.6">U5</text>
<text x="262.1" y="111.6">RX6</text>
<text x="16.4" y="114.1">M3_Fixing</text>
<text x="16.4" y="116.7">M3_Fixing</text>
<text x="27.9" y="114.1">U6</text>
<text x="27.9" y="116.7">U7</text>
<text x="185.3" y="125.6">U2</text>
<text x="178" y="128.1">NLAS4599DTT1G</text>
<text x="260.3" y="138.3">RX5808</text>
<text x="246.3" y="149.7">U3</text>
<text x="238.5" y="159.9">Switched_Volts</text>
</g>
<g font-size="2.1" fill="#840000">
<text x="75.9" y="82.4">GPIO0 0V = Program</text>
<text x="71.9" y="90">GPIO12 0V / Float = Program</text>
<text x="72.5" y="87.4">GPIO2 0V / Float = Program</text>
<text x="75.8" y="84.9">GPIO0 3.3V = Normal</text>
<text x="71.1" y="92.5">GPIO15 3.3V / Float = Program</text>
<text x="72.9" y="95.1">GPIO2, 12, 15 DC = Normal</text>
<text x="178" y="184">Sheet: /</text>
<text x="178" y="181">Aaron Smith</text>
<text x="178" y="186.7">File: ESP32 LapTimer.sch</text>
<text x="178" y="196.9">KiCad E.D.A. kicad 4.0.5</text>
<text x="178" y="194.1">Size: A4</text>
<text x="200" y="194.1">Date:</text>
<text x="263" y="194.1">Rev: 01</text>
<text x="263" y="196.9">Id: 1/1</text>
</g>
<g font-size="1.8" fill="#840000">
<text x="35" y="11.9">1</text>
<text x="85" y="11.9">2</text>
<text x="135" y="11.9">3</text>
<text x="185" y="11.9">4</text>
<text x="235" y="11.9">5</text>
<text x="285" y="11.9">6</text>
<text x="223.7" y="22.9">1</text>
<text x="251" y="22.9">1</text>
<text x="223.7" y="25.4">2</text>
<text x="223.7" y="27.9">3</text>
<text x="251" y="25.4">2</text>
<text x="251" y="27.9">3</text>
<text x="10.4" y="35.9">A</text>
<text x="36.3" y="35.6">2</text>
<text x="68.1" y="30.5">0</text>
<text x="68.1" y="33">1</text>
<text x="68.1" y="35.6">2</text>
<text x="103.2" y="35.6">35</text>
<text x="103.2" y="33">36</text>
<text x="103.2" y="30.5">37</text>
<text x="251" y="30.5">4</text>
<text x="251" y="33">5</text>
<text x="251" y="35.6">6</text>
<text x="285.4" y="35.9">A</text>
<text x="36.3" y="38.1">1</text>
<text x="68.1" y="38.1">3</text>
<text x="68.1" y="40.6">4</text>
<text x="103.2" y="40.6">33</text>
<text x="103.2" y="38.1">34</text>
<text x="157.6" y="36.8">1</text>
<text x="157.6" y="39.4">2</text>
<text x="157.6" y="41.9">3</text>
<text x="251" y="38.1">7</text>
<text x="251" y="40.6">8</text>
<text x="275.9" y="40.6">11</text>
<text x="275.9" y="38.1">12</text>
<text x="68.1" y="43.2">5</text>
<text x="68.1" y="45.7">6</text>
<text x="103.2" y="45.7">31</text>
<text x="103.2" y="43.2">32</text>
<text x="157.6" y="44.4">4</text>
<text x="187.5" y="47">1</text>
<text x="251" y="43.2">9</text>
<text x="275.9" y="43.2">10</text>
<text x="68.1" y="48.3">7</text>
<text x="68.1" y="50.8">8</text>
<text x="68.1" y="53.3">9</text>
<text x="103.2" y="48.3">30</text>
<text x="103.2" y="53.3">28</text>
<text x="103.2" y="50.8">29</text>
<text x="187.5" y="49.5">2</text>
<text x="187.5" y="52.1">3</text>
<text x="251" y="53.3">1</text>
<text x="67.6" y="55.9">10</text>
<text x="67.6" y="58.4">11</text>
<text x="103.2" y="58.4">26</text>
<text x="103.2" y="55.9">27</text>
<text x="187.5" y="54.6">4</text>
<text x="187.5" y="57.1">5</text>
<text x="187.5" y="59.7">6</text>
<text x="251" y="55.9">2</text>
<text x="251" y="58.4">3</text>
<text x="67.6" y="61">12</text>
<text x="67.6" y="63.5">13</text>
<text x="103.2" y="63.5">24</text>
<text x="103.2" y="61">25</text>
<text x="187.5" y="62.2">7</text>
<text x="187.5" y="64.8">8</text>
<text x="212.4" y="64.8">11</text>
<text x="212.4" y="62.2">12</text>
<text x="251" y="61">4</text>
<text x="251" y="63.5">5</text>
<text x="67.6" y="66">14</text>
<text x="67.6" y="68.6">15</text>
<text x="67.6" y="71.1">16</text>
<text x="103.2" y="71.1">21</text>
<text x="103.2" y="68.6">22</text>
<text x="103.2" y="66">23</text>
<text x="187.5" y="67.3">9</text>
<text x="212.4" y="67.3">10</text>
<text x="251" y="66">6</text>
<text x="251" y="68.6">7</text>
<text x="251" y="71.1">8</text>
<text x="275.9" y="71.1">11</text>
<text x="275.9" y="68.6">12</text>
<text x="67.6" y="73.7">17</text>
<text x="67.6" y="76.2">18</text>
<text x="103.2" y="73.7">20</text>
<text x="103.2" y="76.2">19</text>
<text x="187.5" y="77.5">1</text>
<text x="251" y="73.7">9</text>
<text x="275.9" y="73.7">10</text>
<text x="187.5" y="80">2</text>
<text x="187.5" y="82.5">3</text>
<text x="251" y="83.8">1</text>
<text x="10.4" y="85.9">B</text>
<text x="187.5" y="85.1">4</text>
<text x="187.5" y="87.6">5</text>
<text x="251" y="86.4">2</text>
<text x="251" y="88.9">3</text>
<text x="285.4" y="85.9">B</text>
<text x="187.5" y="90.2">6</text>
<text x="187.5" y="92.7">7</text>
<text x="187.5" y="95.2">8</text>
<text x="212.4" y="95.2">11</text>
<text x="212.4" y="92.7">12</text>
<text x="251" y="91.4">4</text>
<text x="251" y="94">5</text>
<text x="187.5" y="97.8">9</text>
<text x="212.4" y="97.8">10</text>
<text x="251" y="96.5">6</text>
<text x="251" y="99.1">7</text>
<text x="251" y="101.6">8</text>
<text x="275.9" y="101.6">11</text>
<text x="275.9" y="99.1">12</text>
<text x="40.2" y="107.9">1</text>
<text x="124.6" y="107.9">1</text>
<text x="133.5" y="107.9">2</text>
<text x="251" y="104.1">9</text>
<text x="275.9" y="104.1">10</text>
<text x="40.2" y="110.5">1</text>
<text x="40.2" y="113">1</text>
<text x="124.6" y="110.5">3</text>
<text x="124.6" y="113">5</text>
<text x="133.5" y="110.5">4</text>
<text x="133.5" y="113">6</text>
<text x="40.2" y="115.6">1</text>
<text x="124.6" y="115.6">7</text>
<text x="124.6" y="118.1">9</text>
<text x="133" y="118.1">10</text>
<text x="133.5" y="115.6">8</text>
<text x="251" y="114.3">1</text>
<text x="251" y="116.8">2</text>
<text x="251" y="119.4">3</text>
<text x="89.2" y="122.7" transform="rotate(-90 89.2 122.7)">2</text>
<text x="124.1" y="120.6">11</text>
<text x="124.1" y="123.2">13</text>
<text x="133" y="120.6">12</text>
<text x="133" y="123.2">14</text>
<text x="251" y="121.9">4</text>
<text x="251" y="124.5">5</text>
<text x="79" y="129" transform="rotate(-90 79 129)">3</text>
<text x="82.2" y="127.5">1</text>
<text x="89.2" y="130.3" transform="rotate(-90 89.2 130.3)">3</text>
<text x="251" y="127">6</text>
<text x="251" y="129.5">7</text>
<text x="275.9" y="129.5">12</text>
<text x="10.4" y="135.9">C</text>
<text x="72" y="133.9">1</text>
<text x="79" y="136.6" transform="rotate(-90 79 136.6)">2</text>
<text x="178.6" y="132.1">2</text>
<text x="178.6" y="137.2">4</text>
<text x="178.6" y="134.6">6</text>
<text x="196.4" y="132.1">1</text>
<text x="196.4" y="137.2">3</text>
<text x="196.4" y="134.6">5</text>
<text x="251" y="132.1">8</text>
<text x="251" y="134.6">9</text>
<text x="275.9" y="134.6">10</text>
<text x="275.9" y="132.1">11</text>
<text x="285.4" y="135.9">C</text>
<text x="138.2" y="155" transform="rotate(-90 138.2 155)">1</text>
<text x="140.7" y="155" transform="rotate(-90 140.7 155)">2</text>
<text x="143.3" y="155" transform="rotate(-90 143.3 155)">3</text>
<text x="145.8" y="155" transform="rotate(-90 145.8 155)">4</text>
<text x="227.5" y="152.4">1</text>
<text x="227.5" y="154.9">2</text>
<text x="235.7" y="154.9">1</text>
<text x="235.7" y="152.4">2</text>
<text x="256.1" y="154.9">3</text>
<text x="256.1" y="152.4">4</text>
<text x="279.1" y="151.9" transform="rotate(-90 279.1 151.9)">2</text>
<text x="77" y="161.3">1</text>
<text x="126" y="160.8" transform="rotate(-90 126 160.8)">3</text>
<text x="279.1" y="156.9" transform="rotate(-90 279.1 156.9)">1</text>
<text x="34.4" y="166.4">1</text>
<text x="77" y="166.4">2</text>
<text x="119" y="165.6">1</text>
<text x="34.4" y="168.9">2</text>
<text x="34.4" y="171.4">3</text>
<text x="34.4" y="174">4</text>
<text x="77.7" y="170.9" transform="rotate(-90 77.7 170.9)">3</text>
<text x="126" y="168.4" transform="rotate(-90 126 168.4)">2</text>
<text x="135.5" y="173.2">1</text>
<text x="142.5" y="168.4" transform="rotate(-90 142.5 168.4)">3</text>
<text x="34.4" y="176.5">5</text>
<text x="34.4" y="179.1">6</text>
<text x="70.8" y="175.8">1</text>
<text x="77.7" y="178.5" transform="rotate(-90 77.7 178.5)">2</text>
<text x="142.5" y="176" transform="rotate(-90 142.5 176)">2</text>
<text x="159" y="176" transform="rotate(-90 159 176)">3</text>
<text x="10.4" y="185.9">D</text>
<text x="152" y="180.8">1</text>
<text x="159" y="183.6" transform="rotate(-90 159 183.6)">2</text>
<text x="285.4" y="185.9">D</text>
<text x="35" y="199.9">1</text>
<text x="85" y="199.9">2</text>
<text x="135" y="199.9">3</text>
<text x="185" y="199.9">4</text>
<text x="235" y="199.9">5</text>
<text x="285" y="199.9">6</text>
</g>
<g font-size="1.8" fill="#008484">
<text x="228.8" y="17.7">+3.3V</text>
<text x="39.6" y="20.3">+3.3V</text>
<text x="219.9" y="21.3">P4</text>
<text x="255" y="23.7">GND</text>
<text x="50.3" y="27.6">C1</text>
<text x="61.2" y="26.6">+3.3V</text>
<text x="255" y="26.3">Video</text>
<text x="255" y="28.8">A6.5M</text>
<text x="42.6" y="30.9" transform="rotate(-90 42.6 30.9)">10k</text>
<text x="44.7" y="30.6" transform="rotate(-90 44.7 30.6)">R2</text>
<text x="50.5" y="32.7">100n</text>
<text x="72.1" y="31.4">GND</text>
<text x="72.1" y="33.9">3.3V</text>
<text x="94.2" y="33.9">GPIO23</text>
<text x="96.6" y="31.4">GND</text>
<text x="150.1" y="31.7">+3.3V</text>
<text x="160.2" y="35.2">P3</text>
<text x="219" y="31.3" transform="rotate(-90 219 31.3)">CONN_01X03</text>
<text x="255" y="31.4">RSSI</text>
<text x="255" y="33.9">+5V</text>
<text x="72.1" y="36.4">RESET/ENABLE</text>
<text x="72.1" y="39">GPIO36/ADC1_0</text>
<text x="72.1" y="41.5">GPIO39/ADC1_3</text>
<text x="90.2" y="36.4">GPIO22/SCL</text>
<text x="90.3" y="41.5">GPIO03/RX0</text>
<text x="90.4" y="39">GPIO01/TX0</text>
<text x="255" y="36.4">GND</text>
<text x="255" y="39">CH3/SCK</text>
<text x="255" y="41.5">CH2/SS</text>
<text x="269.4" y="39">GND</text>
<text x="269.7" y="41.5">ANT</text>
<text x="42.5" y="44.1">GND</text>
<text x="72.1" y="44.1">GPIO34/ADC1_6</text>
<text x="72.1" y="46.6">GPIO35/ADC1_7</text>
<text x="90" y="44.1">GPIO21/SDA</text>
<text x="98" y="46.6">NC</text>
<text x="164.5" y="46.5" transform="rotate(-90 164.5 46.5)">CONN_01X04</text>
<text x="180.5" y="43.1">+3.3V</text>
<text x="191.5" y="47.9">GND</text>
<text x="255" y="44.1">CH1/MOSI</text>
<text x="269.4" y="44.1">GND</text>
<text x="72.1" y="49.1">GPIO32/ADC1_4</text>
<text x="72.1" y="51.7">GPIO33/ADC1_5</text>
<text x="94.2" y="49.1">GPIO19</text>
<text x="94.2" y="51.7">GPIO18</text>
<text x="151.7" y="50.5">GND</text>
<text x="191.5" y="50.4">Video</text>
<text x="191.5" y="53">A6.5M</text>
<text x="72.1" y="54.2">GPIO25</text>
<text x="72.1" y="56.8">GPIO26</text>
<text x="72.1" y="59.3">GPIO27</text>
<text x="90.3" y="59.3">GPIO16/RX2</text>
<text x="90.4" y="56.8">GPIO17/TX2</text>
<text x="94.2" y="54.2">GPIO05</text>
<text x="191.5" y="55.5">RSSI</text>
<text x="191.5" y="58">+5V</text>
<text x="255" y="54.2">GND</text>
<text x="255" y="56.8">Video</text>
<text x="255" y="59.3">A6.5M</text>
<text x="72.1" y="61.8">GPIO14</text>
<text x="72.1" y="64.4">GPIO12</text>
<text x="91.1" y="64.4">GPIO0/DTR</text>
<text x="94.2" y="61.8">GPIO04</text>
<text x="191.5" y="60.6">GND</text>
<text x="191.5" y="63.1">CH3/SCK</text>
<text x="191.5" y="65.7">CH2/SS</text>
<text x="205.9" y="63.1">GND</text>
<text x="206.2" y="65.7">ANT</text>
<text x="255" y="61.8">RSSI</text>
<text x="255" y="64.4">+5V</text>
<text x="72.1" y="66.9">GND</text>
<text x="72.1" y="69.5">GPIO13</text>
<text x="94.2" y="69.5">GPIO15</text>
<text x="94.2" y="66.9">GPIO02</text>
<text x="191.5" y="68.2">CH1/MOSI</text>
<text x="205.9" y="68.2">GND</text>
<text x="255" y="66.9">GND</text>
<text x="255" y="69.5">CH3/SCK</text>
<text x="269.4" y="69.5">GND</text>
<text x="72.1" y="72">GPIO09/RX1</text>
<text x="72.1" y="74.5">GPIO10/TX1</text>
<text x="72.1" y="77.1">GPIO11</text>
<text x="94.2" y="74.5">GPIO07</text>
<text x="94.2" y="72">GPIO08</text>
<text x="94.2" y="77.1">GPIO06</text>
<text x="255" y="72">CH2/SS</text>
<text x="255" y="74.5">CH1/MOSI</text>
<text x="269.4" y="74.5">GND</text>
<text x="269.7" y="72">ANT</text>
<text x="191.5" y="78.4">GND</text>
<text x="191.5" y="80.9">Video</text>
<text x="191.5" y="83.4">A6.5M</text>
<text x="62.8" y="84.8">GND</text>
<text x="106" y="84.8">GND</text>
<text x="191.5" y="86">RSSI</text>
<text x="191.5" y="88.5">+5V</text>
<text x="255" y="84.7">GND</text>
<text x="255" y="87.2">Video</text>
<text x="255" y="89.8">A6.5M</text>
<text x="191.5" y="91.1">GND</text>
<text x="191.5" y="93.6">CH3/SCK</text>
<text x="205.9" y="93.6">GND</text>
<text x="255" y="92.3">RSSI</text>
<text x="255" y="94.9">+5V</text>
<text x="191.5" y="96.1">CH2/SS</text>
<text x="191.5" y="98.7">CH1/MOSI</text>
<text x="205.9" y="98.7">GND</text>
<text x="206.2" y="96.1">ANT</text>
<text x="255" y="97.4">GND</text>
<text x="255" y="99.9">CH3/SCK</text>
<text x="269.4" y="99.9">GND</text>
<text x="128.5" y="106.4">P6</text>
<text x="182.2" y="106.4">GND</text>
<text x="255" y="102.5">CH2/SS</text>
<text x="255" y="105">CH1/MOSI</text>
<text x="269.4" y="105">GND</text>
<text x="269.7" y="102.5">ANT</text>
<text x="36.1" y="108.8">1</text>
<text x="36.1" y="111.4">1</text>
<text x="36.1" y="113.9">1</text>
<text x="85.3" y="113">+3.3V</text>
<text x="36.1" y="116.5">1</text>
<text x="255" y="115.2">GND</text>
<text x="255" y="117.7">Video</text>
<text x="76" y="122.5" transform="rotate(-90 76 122.5)">R11</text>
<text x="78" y="122.4" transform="rotate(-90 78 122.4)">10k</text>
<text x="90.1" y="125.2">Q_PMOS_GSD</text>
<text x="130.3" y="121.5" transform="rotate(-90 130.3 121.5)">CONN_02X07</text>
<text x="161.7" y="124.4">+12V</text>
<text x="255" y="120.3">A6.5M</text>
<text x="255" y="122.8">RSSI</text>
<text x="255" y="125.3">+5V</text>
<text x="80.1" y="131.8">Q5</text>
<text x="90.3" y="127.8">Q6</text>
<text x="137.7" y="131.8">GND</text>
<text x="171.7" y="126.9">+3.3V</text>
<text x="255" y="127.9">GND</text>
<text x="255" y="130.4">CH3/SCK</text>
<text x="269.4" y="130.4">GND</text>
<text x="61.9" y="135.1">R10</text>
<text x="62" y="133">10k</text>
<text x="79.9" y="134.3">Q_NMOS_GSD</text>
<text x="164.5" y="133.8" transform="rotate(-90 164.5 133.8)">47k</text>
<text x="166.6" y="133.4" transform="rotate(-90 166.6 133.4)">R7</text>
<text x="182.6" y="133">V+</text>
<text x="182.6" y="135.5">NO</text>
<text x="188.1" y="133">Select</text>
<text x="189.2" y="135.5">COM</text>
<text x="255" y="133">CH2/SS</text>
<text x="255" y="135.5">CH1/MOSI</text>
<text x="269.4" y="135.5">GND</text>
<text x="269.7" y="133">ANT</text>
<text x="56.9" y="138.5" transform="rotate(-90 56.9 138.5)">R9</text>
<text x="59" y="138.9" transform="rotate(-90 59 138.9)">47k</text>
<text x="164.5" y="144" transform="rotate(-90 164.5 144)">10k</text>
<text x="166.6" y="143.6" transform="rotate(-90 166.6 143.6)">R8</text>
<text x="182.6" y="138">NC</text>
<text x="189.4" y="138">GND</text>
<text x="200" y="143.2">GND</text>
<text x="244.4" y="141.9">GND</text>
<text x="56.5" y="148.3">GND</text>
<text x="75.5" y="144.5">GND</text>
<text x="136.6" y="149.4">CONN_01X04</text>
<text x="230.3" y="147.3">+12V</text>
<text x="258" y="148.5">+3.3V</text>
<text x="274" y="147.8">R12</text>
<text x="274.6" y="145.7">1k</text>
<text x="15.4" y="154.9">+3.3V</text>
<text x="73.9" y="154.9">+3.3V</text>
<text x="136.6" y="152.4" transform="rotate(-90 136.6 152.4)">P2</text>
<text x="150.3" y="151.1">+12V</text>
<text x="161.9" y="152.1">GND</text>
<text x="223.7" y="150.8">P5</text>
<text x="239.8" y="155.8">GND</text>
<text x="239.8" y="153.3">IN+</text>
<text x="248.2" y="153.3">OUT+</text>
<text x="249" y="155.8">GND</text>
<text x="271.3" y="153.4">C2</text>
<text x="277.6" y="155" transform="rotate(-90 277.6 155)">D1</text>
<text x="282.7" y="155.6" transform="rotate(-90 282.7 155.6)">LED</text>
<text x="24.9" y="161">DNF</text>
<text x="222.8" y="159.6" transform="rotate(-90 222.8 159.6)">CONN_01X02</text>
<text x="271.2" y="158.4">CP</text>
<text x="25.6" y="163">R1</text>
<text x="37" y="164.8">P1</text>
<text x="82.7" y="163.5">BZ1</text>
<text x="82.8" y="166.1">Buzzer</text>
<text x="109" y="164.8">10k</text>
<text x="109.4" y="166.8">R4</text>
<text x="126.9" y="166.1">Q_NMOS_GSD</text>
<text x="127.1" y="163.5">Q2</text>
<text x="230.5" y="162.2">GND</text>
<text x="258.4" y="162.2">GND</text>
<text x="78.8" y="173.7">Q1</text>
<text x="109" y="172.4">10k</text>
<text x="143.4" y="173.7">Q_NMOS_GSD</text>
<text x="143.6" y="171.1">Q3</text>
<text x="41.4" y="178.6" transform="rotate(-90 41.4 178.6)">CONN_01X06</text>
<text x="60.8" y="174.9">10k</text>
<text x="61.1" y="177">R3</text>
<text x="78.7" y="176.2">Q_NMOS_GSD</text>
<text x="109.4" y="174.4">R5</text>
<text x="160.1" y="178.8">Q4</text>
<text x="28.5" y="185.1">GND</text>
<text x="109" y="180">10k</text>
<text x="109.4" y="182.1">R6</text>
<text x="159.9" y="181.3">Q_NMOS_GSD</text>
<text x="74.2" y="186.4">GND</text>
<text x="155.5" y="191.5">GND</text>
</g>
</svg>
